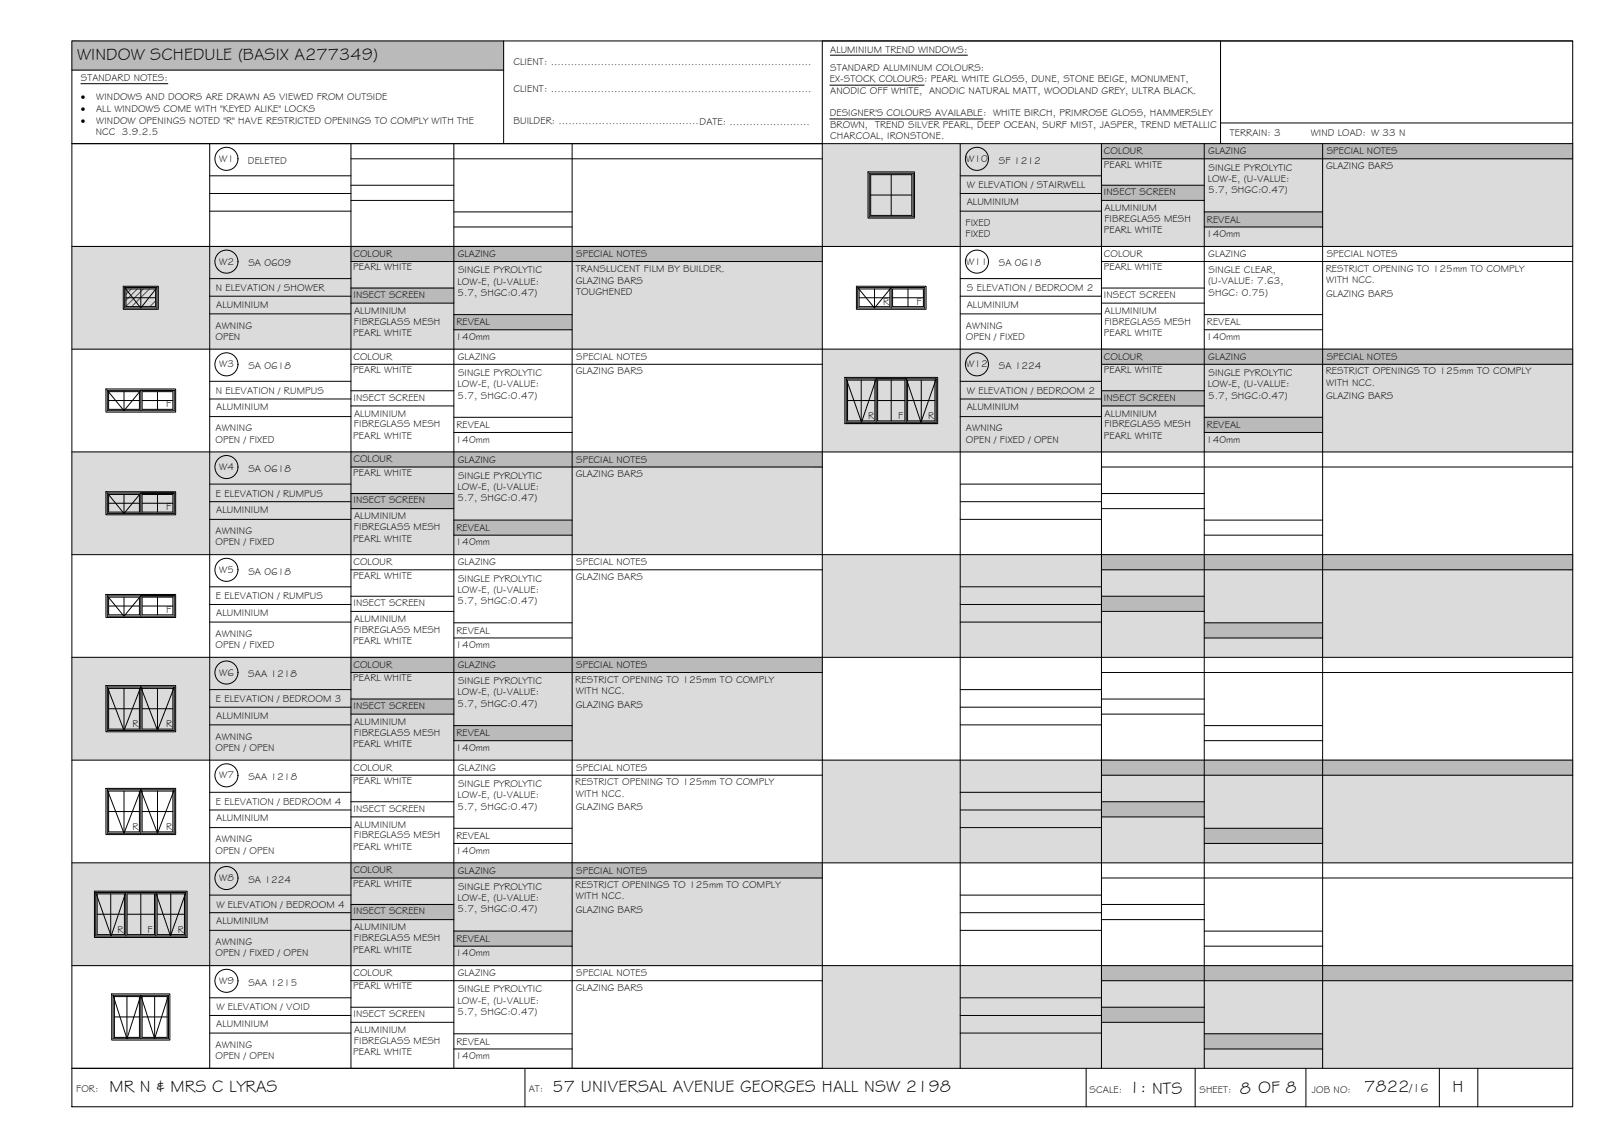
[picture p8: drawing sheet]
<svg xmlns="http://www.w3.org/2000/svg" width="420mm" height="297mm" viewBox="0 0 420 297" stroke-linecap="round" stroke-linejoin="round" font-family="sans-serif">
<!-- layer: WINDOW SCHEDULE HATCH -->
<g fill="#dbdbdb" stroke="#dbdbdb" stroke-width=".26">
<path d="M213.7 37.3l195 26.7v-26.7zM213.7 37.3l195 26.7h-195z"/>
<path d="M18.7 64l195 26.7v-26.7zM18.7 64l195 26.7h-195z"/>
<path d="M213.7 90.7l195 26.7v-26.7zM213.7 90.7l195 26.7h-195z"/>
<path d="M18.7 117.4l195 26.7v-26.7zM18.7 117.4l195 26.7h-195z"/>
<path d="M213.7 144.1l195 26.7v-26.7zM213.7 144.1l195 26.7h-195z"/>
<path d="M18.7 170.8l195 26.7v-26.7zM18.7 170.8l195 26.7h-195z"/>
<path d="M213.7 197.5l195 26.7v-26.7zM213.7 197.5l195 26.7h-195z"/>
<path d="M18.7 224.2l195 26.7v-26.7zM18.7 224.2l195 26.7h-195z"/>
<path d="M213.7 250.9l195 26.7v-26.7zM213.7 250.9l195 26.7h-195z"/>
</g>
<!-- layer: HATCH -->
<path d="M34.1 75.1l-1.4 1.4M35.7 75.1l-3 2.9M37.2 75.1l-4.5 4.5M38.8 75.1l-4.6 4.6M40.4 78.2l-1.5 1.5" fill="none" stroke="#545454" stroke-width=".26"/>
<!-- layer: WINDOW SCHEDULE HATCH -->
<g fill="#bababa" stroke="#bababa" stroke-width=".26">
<path d="M18.7 10.6l112.2 7.6v-7.6zM18.7 10.6l112.2 7.6h-112.2z"/>
<path d="M286.2 37.3l122.5 4v-4zM286.2 37.3l122.5 4h-122.5z"/>
<path d="M286.2 48.1l26.7 4v-4zM286.2 48.1l26.7 4h-26.7z"/>
<path d="M312.9 55.1l30.8 3.9v-3.9zM312.9 55.1l30.8 3.9h-30.8z"/>
<path d="M91.2 64l122.5 4v-4zM91.2 64l122.5 4h-122.5z"/>
<path d="M91.2 74.9l26.7 3.9v-3.9zM91.2 74.9l26.7 3.9h-26.7z"/>
<path d="M117.9 81.8l30.8 3.9v-3.9zM117.9 81.8l30.8 3.9h-30.8z"/>
<path d="M286.2 90.7l122.5 4v-4zM286.2 90.7l122.5 4h-122.5z"/>
<path d="M286.2 101.6l26.7 3.9v-3.9zM286.2 101.6l26.7 3.9h-26.7z"/>
<path d="M312.9 108.5l30.8 3.9v-3.9zM312.9 108.5l30.8 3.9h-30.8z"/>
<path d="M91.2 117.4l122.5 4v-4zM91.2 117.4l122.5 4h-122.5z"/>
<path d="M91.2 128.3l26.7 3.9v-3.9zM91.2 128.3l26.7 3.9h-26.7z"/>
<path d="M117.9 135.2l30.8 3.9v-3.9zM117.9 135.2l30.8 3.9h-30.8z"/>
<path d="M286.2 144.1l122.5 4v-4zM286.2 144.1l122.5 4h-122.5z"/>
<path d="M286.2 155l26.7 3.9v-3.9zM286.2 155l26.7 3.9h-26.7z"/>
<path d="M312.9 161.9l30.8 3.9v-3.9zM312.9 161.9l30.8 3.9h-30.8z"/>
<path d="M91.2 170.8l122.5 4v-4zM91.2 170.8l122.5 4h-122.5z"/>
<path d="M91.2 181.6l26.7 4v-4zM91.2 181.6l26.7 4h-26.7z"/>
<path d="M117.9 188.6l30.8 3.9v-3.9zM117.9 188.6l30.8 3.9h-30.8z"/>
<path d="M286.2 197.5l122.5 4v-4zM286.2 197.5l122.5 4h-122.5z"/>
<path d="M286.2 208.4l26.7 3.9v-3.9zM286.2 208.4l26.7 3.9h-26.7z"/>
<path d="M312.9 215.3l30.8 3.9v-3.9zM312.9 215.3l30.8 3.9h-30.8z"/>
<path d="M91.2 224.2l122.5 4v-4zM91.2 224.2l122.5 4h-122.5z"/>
<path d="M91.2 235l26.7 4v-4zM91.2 235l26.7 4h-26.7z"/>
<path d="M117.9 242l30.8 3.9v-3.9zM117.9 242l30.8 3.9h-30.8z"/>
<path d="M286.2 250.9l122.5 4v-4zM286.2 250.9l122.5 4h-122.5z"/>
<path d="M286.2 261.8l26.7 3.9v-3.9zM286.2 261.8l26.7 3.9h-26.7z"/>
<path d="M312.9 268.7l30.8 3.9v-3.9zM312.9 268.7l30.8 3.9h-30.8z"/>
</g>
<!-- layer: BORDER -->
<g fill="none" stroke="#000" stroke-width=".26">
<path d="M18.7 10.6h390v277h-390zM18.7 18.2h112.2M130.9 10.6v26.7M317.1 10.6v26.7M408.7 10.6h-195v267M18.7 37.3h390M54.5 37.3v240.3M91.2 37.3v240.3M117.9 37.3v240.3M148.7 37.3v240.3M249.5 37.3v240.3M286.2 37.3v240.3"/>
<path d="M312.9 37.3v240.3M317.1 32h91.6M343.7 37.3v240.3M54.5 45.7h36.7M54.5 50.3h36.7M54.5 54.9h36.7M91.2 41.3h122.5M91.2 48.1h26.7M91.2 52.1h26.7M117.9 55.1h30.8M117.9 59h30.8M249.5 45.7h36.7"/>
<path d="M249.5 50.3h36.7M249.5 54.9h36.7M286.2 41.3h122.5M286.2 48.1h26.7M286.2 52.1h26.7M312.9 55.1h30.8M312.9 59h30.8M18.7 64h390M54.5 72.4h36.7M54.5 77h36.7M91.2 68h122.5M91.2 74.9h26.7"/>
<path d="M91.2 78.8h26.7M249.5 72.4h36.7M249.5 77h36.7M286.2 68h122.5M286.2 74.9h26.7M286.2 78.8h26.7M18.7 90.7h390M54.5 81.6h36.7M54.5 99.1h36.7M91.2 94.7h122.5M117.9 81.8h30.8M117.9 85.7h30.8"/>
<path d="M249.5 81.6h36.7M249.5 99.1h36.7M286.2 94.7h122.5M312.9 81.8h30.8M312.9 85.7h30.8M18.7 117.4h390M54.5 103.7h36.7M54.5 108.3h36.7M91.2 101.6h26.7M91.2 105.5h26.7M117.9 108.5h30.8M117.9 112.4h30.8"/>
<path d="M249.5 103.7h36.7M249.5 108.3h36.7M286.2 101.6h26.7M286.2 105.5h26.7M312.9 108.5h30.8M312.9 112.4h30.8M54.5 125.8h36.7M54.5 130.4h36.7M54.5 135h36.7M91.2 121.4h122.5M91.2 128.3h26.7M91.2 132.2h26.7"/>
<path d="M117.9 135.2h30.8M117.9 139.1h30.8M249.5 125.8h36.7M249.5 130.4h36.7M249.5 135h36.7M286.2 121.4h122.5M286.2 128.3h26.7M286.2 132.2h26.7M312.9 135.2h30.8M312.9 139.1h30.8M18.7 144.1h390M54.5 152.5h36.7"/>
<path d="M54.5 157.1h36.7M91.2 148.1h122.5M91.2 155h26.7M91.2 158.9h26.7M249.5 152.5h36.7M249.5 157.1h36.7M286.2 148.1h122.5M286.2 155h26.7M286.2 158.9h26.7M18.7 170.8h390M54.5 161.7h36.7M54.5 179.2h36.7"/>
<path d="M91.2 174.8h122.5M117.9 161.9h30.8M117.9 165.8h30.8M249.5 161.7h36.7M249.5 179.2h36.7M286.2 174.8h122.5M312.9 161.9h30.8M312.9 165.8h30.8M18.7 197.5h390M54.5 183.8h36.7M54.5 188.4h36.7M91.2 181.7h26.7"/>
<path d="M91.2 185.6h26.7M117.9 188.6h30.8M117.9 192.5h30.8M249.5 183.8h36.7M249.5 188.4h36.7M286.2 181.7h26.7M286.2 185.6h26.7M312.9 188.6h30.8M312.9 192.5h30.8M54.5 205.9h36.7M54.5 210.5h36.7M54.5 215.1h36.7"/>
<path d="M91.2 201.5h122.5M91.2 208.4h26.7M91.2 212.3h26.7M117.9 215.3h30.8M117.9 219.2h30.8M249.5 205.9h36.7M249.5 210.5h36.7M249.5 215.1h36.7M286.2 201.5h122.5M286.2 208.4h26.7M286.2 212.3h26.7M312.9 215.3h30.8"/>
<path d="M312.9 219.2h30.8M18.7 224.2h390M54.5 232.6h36.7M54.5 237.2h36.7M91.2 228.2h122.5M91.2 235h26.7M91.2 239h26.7M249.5 232.6h36.7M249.5 237.2h36.7M286.2 228.2h122.5M286.2 235h26.7M286.2 239h26.7"/>
<path d="M18.7 250.9h390M54.5 241.8h36.7M54.5 259.3h36.7M91.2 254.9h122.5M117.9 242h30.8M117.9 245.9h30.8M249.5 241.8h36.7M249.5 259.3h36.7M286.2 254.9h122.5M312.9 242h30.8M312.9 245.9h30.8M18.7 277.6h390"/>
<path d="M54.5 263.9h36.7M54.5 268.5h36.7M91.2 261.8h26.7M91.2 265.7h26.7M117.9 268.7h30.8M117.9 272.6h30.8M136.4 277.6v10M249.5 263.9h36.7M249.5 268.5h36.7M282.2 277.6v10M286.2 261.8h26.7M286.2 265.7h26.7"/>
<path d="M310.5 277.6v10M312.9 268.7h30.8M312.9 272.6h30.8M339.3 277.6v10M374 277.6v10M384 277.6v10"/>
</g>
<!-- layer: TEXT -->
<path d="M215.7 14.3h35.7M21 21.8h22.6M215.6 30.9h39.8M215.6 22.1h24.5" fill="none" stroke="#000" stroke-width=".26"/>
<!-- layer: WINDOWS -->
<g fill="none" stroke="#000" stroke-width=".26">
<path d="M225.9 45h11.4v11.3h-11.4zM226.2 45.4h10.7v10.6h-10.7zM226.2 50.7h10.7M231.6 45.4v10.6M32.4 74.7l4.2 5.3 4.2-5.3M32.4 74.7h8.4M32.4 74.7v5.3h8.4v-5.3M32.7 75.1h7.7v4.6h-7.7zM32.7 77.4h7.7M36.6 75.1v4.6M222.9 74.7h17.4h-8.7M222.9 74.7l4.3 5.3 4.4-5.3"/>
<path d="M222.9 74.7v5.3h17.4v-5.3M223.2 75.1h8v4.6h-8zM223.2 77.4h8M227.2 75.1v4.6M231.6 74.7v5.3M231.9 75.1h8v4.6h-8zM231.9 77.4h8M235.9 75.1v4.6M219.9 98.4l4 11.3 3.8-11.3M219.9 98.4h23.4l-4 11.3-3.8-11.3M219.9 98.4v11.3h23.4v-11.3M220.2 98.8h7.1v10.6h-7.1z"/>
<path d="M223.8 98.8v10.6M227.7 98.4h7.8M227.7 98.4v11.3M228 98.8h7.1v10.6h-7.1zM231.6 98.8v10.6M235.5 98.4v11.3M235.8 98.8h7.1v10.6h-7.1zM239.4 98.8v10.6M27.9 101.4h17.4h-8.7M27.9 101.4l4.3 5.3 4.4-5.3M27.9 101.4v5.3h17.4v-5.3M28.2 101.8h8v4.6h-8z"/>
<path d="M28.2 104.1h8M32.2 101.8v4.6M36.6 101.4v5.3M36.9 101.8h8v4.6h-8zM36.9 104.1h8M40.9 101.8v4.6M220.2 104.1h7.1M228 104.1h7.1M235.8 104.1h7.1M27.9 128.1h17.4h-8.7M27.9 128.1l4.3 5.3 4.4-5.3M27.9 128.1v5.3h17.4v-5.3"/>
<path d="M28.2 128.5h8v4.6h-8zM28.2 130.8h8M32.2 128.5v4.6M36.6 128.1v5.3M36.9 128.5h8v4.6h-8zM36.9 130.8h8M40.9 128.5v4.6M27.9 154.8h17.4h-8.7M27.9 154.8l4.3 5.3 4.4-5.3M27.9 154.8v5.3h17.4v-5.3M28.2 155.2h8v4.6h-8zM28.2 157.5h8"/>
<path d="M32.2 155.2v4.6M36.6 154.8v5.3M36.9 155.2h8v4.6h-8zM36.9 157.5h8M40.9 155.2v4.6M27.9 178.5h17.4l-4.4 11.3-4.3-11.3M27.9 178.5l4.3 11.3 4.4-11.3M27.9 178.5v11.3h17.4v-11.3M28.2 178.9h8v10.6h-8zM32.2 178.9v10.6M36.6 178.5v11.3M36.9 178.9h8v10.6h-8z"/>
<path d="M40.9 178.9v10.6M28.2 184.2h8M36.9 184.2h8M27.9 205.2h17.4l-4.4 11.3-4.3-11.3M27.9 205.2l4.3 11.3 4.4-11.3M27.9 205.2v11.3h17.4v-11.3M28.2 205.6h8v10.6h-8zM28.2 210.9h8M32.2 205.6v10.6M36.6 205.2v11.3M36.9 205.6h8v10.6h-8zM36.9 210.9h8"/>
<path d="M40.9 205.6v10.6M24.9 231.9l4 11.3 3.8-11.3M24.9 231.9h23.4l-4 11.3-3.8-11.3M24.9 231.9v11.3h23.4v-11.3M25.2 232.3h7.1v10.6h-7.1zM25.2 237.6h7.1M28.8 232.3v10.6M32.7 231.9h7.8M32.7 231.9v11.3M33 232.3h7.1v10.6h-7.1zM33 237.6h7.1M36.6 232.3v10.6"/>
<path d="M40.5 231.9v11.3M40.8 232.3h7.1v10.6h-7.1zM40.8 237.6h7.1M44.4 232.3v10.6M29.4 258.6h14.4l-3.6 11.3-3.6-11.3M29.4 258.6l3.6 11.4 3.6-11.4M29.4 258.6v11.3h14.4v-11.3M29.7 259h6.5v10.6h-6.5zM33 259v10.6M36.6 258.6v11.3M36.9 259h6.5v10.6h-6.5zM40.2 259v10.6"/>
<path d="M29.7 264.3h6.5M36.9 264.3h6.5"/>
<circle cx="58.8" cy="41.3" r="3"/>
<circle cx="253.8" cy="41.3" r="3"/>
<circle cx="58.8" cy="68" r="3"/>
<circle cx="253.8" cy="68" r="3"/>
<circle cx="58.8" cy="94.7" r="3"/>
<circle cx="253.8" cy="94.7" r="3"/>
<circle cx="58.8" cy="121.4" r="3"/>
<circle cx="58.8" cy="148.1" r="3"/>
<circle cx="58.8" cy="174.8" r="3"/>
<circle cx="58.8" cy="201.5" r="3"/>
<circle cx="58.8" cy="228.2" r="3"/>
<circle cx="58.8" cy="254.9" r="3"/>
</g>
<!-- layer: NEWWORK -->
<g fill="none" stroke="#000" stroke-width=".26">
<path d="M225.5 44.7h12.1v12h-12.1zM32 74.4h9.1v6h-9.1zM222.5 74.4h18.1v6h-18.1zM219.5 98.1h24.1v12h-24.1zM27.5 101.1h18.1v6h-18.1zM219.5 110.1h24.1M27.5 127.8h18.1v6h-18.1zM27.5 154.5h18.1v6h-18.1zM27.5 178.2h18.1v12h-18.1zM27.5 204.9h18.1v12h-18.1zM24.5 231.6h24.1v12h-24.1zM24.5 243.6h24.1"/>
<path d="M29 258.3h15.1v12h-15.1z"/>
</g>
<g font-size="4.5">
<text x="20" y="15.6">WINDOW SCHEDULE (BASIX A277349)</text>
<text x="28.5" y="283.7">MR N &amp; MRS C LYRAS</text>
<text x="143.6" y="283.7">57 UNIVERSAL AVENUE GEORGES HALL NSW 2198</text>
<text x="293.4" y="284">1: NTS</text>
<text x="322.2" y="284.2">8 OF 8</text>
<text x="354.5" y="283.8">7822</text>
<text x="377.4" y="283.8">H</text>
</g>
<text font-size="3.2" x="366.3" y="283.8">/16</text>
<g font-size="2.6">
<text x="133.4" y="16.9">CLIENT: ..............................................................................</text>
<text x="215.7" y="13.6">ALUMINIUM TREND WINDOWS:</text>
<text x="21" y="21.1">STANDARD NOTES:</text>
<text x="215.6" y="21.4">EX-STOCK COLOURS: PEARL WHITE GLOSS, DUNE, STONE BEIGE, MONUMENT,</text>
<text x="215.7" y="18.5">STANDARD ALUMINUM COLOURS:</text>
<text x="21" y="26.1">·</text>
<text x="21" y="29.1">·</text>
<text x="25" y="29.1">ALL WINDOWS COME WITH &quot;KEYED ALIKE&quot; LOCKS</text>
<text x="25" y="26.1">WINDOWS AND DOORS ARE DRAWN AS VIEWED FROM OUTSIDE</text>
<text x="133.4" y="24">CLIENT: ..............................................................................</text>
<text x="215.7" y="24.4">ANODIC OFF WHITE, ANODIC NATURAL MATT, WOODLAND GREY, ULTRA BLACK.</text>
<text x="21" y="32.1">·</text>
<text x="24.9" y="35.1">NCC 3.9.2.5</text>
<text x="25" y="32.1">WINDOW OPENINGS NOTED &quot;R&quot; HAVE RESTRICTED OPENINGS TO COMPLY WITH THE</text>
<text x="133.4" y="32.3">BUILDER: ..........................................DATE: ........................</text>
<text x="215.6" y="30.2">DESIGNER'S COLOURS AVAILABLE: WHITE BIRCH, PRIMROSE GLOSS, HAMMERSLEY</text>
<text x="215.7" y="33.2">BROWN, TREND SILVER PEARL, DEEP OCEAN, SURF MIST, JASPER, TREND METALLIC</text>
<text x="319.6" y="35.4">TERRAIN: 3</text>
<text x="340.6" y="35.4">WIND LOAD: W 33 N</text>
<text x="215.7" y="36.1">CHARCOAL, IRONSTONE.</text>
<text x="286.8" y="40.1">COLOUR</text>
<text x="314" y="40.1">GLAZING</text>
<text x="344.7" y="40.1">SPECIAL NOTES</text>
<text x="57" y="42.1">W1</text>
<text x="64.4" y="42.5">DELETED</text>
<text x="251.1" y="42.1">W10</text>
<text x="259.5" y="42.6">SF 1212</text>
<text x="286.8" y="43.5">PEARL WHITE</text>
<text x="313.9" y="47.2">LOW-E, (U-VALUE:</text>
<text x="314" y="44.3">SINGLE PYROLYTIC</text>
<text x="344.6" y="43.9">GLAZING BARS</text>
<text x="251.2" y="49">W ELEVATION / STAIRWELL</text>
<text x="251.2" y="53.2">ALUMINIUM</text>
<text x="286.9" y="50.7">INSECT SCREEN</text>
<text x="313.9" y="50.2">5.7, SHGC:0.47)</text>
<text x="250.9" y="58.8">FIXED</text>
<text x="287" y="57.7">FIBREGLASS MESH</text>
<text x="287" y="54.9">ALUMINIUM</text>
<text x="313.6" y="57.9">REVEAL</text>
<text x="250.9" y="61.7">FIXED</text>
<text x="286.8" y="60.7">PEARL WHITE</text>
<text x="313.4" y="61.7">140mm</text>
<text x="57" y="68.8">W2</text>
<text x="64.5" y="69.3">SA 0609</text>
<text x="91.8" y="70.2">PEARL WHITE</text>
<text x="91.8" y="66.8">COLOUR</text>
<text x="119" y="66.9">GLAZING</text>
<text x="119" y="71">SINGLE PYROLYTIC</text>
<text x="149.6" y="70.6">TRANSLUCENT FILM BY BUILDER.</text>
<text x="149.7" y="66.9">SPECIAL NOTES</text>
<text x="251.1" y="68.8">W11</text>
<text x="259.5" y="69.3">SA 0618</text>
<text x="286.8" y="70.2">PEARL WHITE</text>
<text x="286.8" y="66.8">COLOUR</text>
<text x="314" y="66.9">GLAZING</text>
<text x="314" y="71">SINGLE CLEAR,</text>
<text x="344.5" y="70.6">RESTRICT OPENING TO 125mm TO COMPLY</text>
<text x="344.7" y="66.9">SPECIAL NOTES</text>
<text x="56.1" y="75.7">N ELEVATION / SHOWER</text>
<text x="91.8" y="77.4">INSECT SCREEN</text>
<text x="118.9" y="73.9">LOW-E, (U-VALUE:</text>
<text x="118.9" y="76.9">5.7, SHGC:0.47)</text>
<text x="149.6" y="73.8">GLAZING BARS</text>
<text x="149.7" y="76.8">TOUGHENED</text>
<text x="251.2" y="75.7">S ELEVATION / BEDROOM 2</text>
<text x="286.9" y="77.4">INSECT SCREEN</text>
<text x="313.9" y="73.9">(U-VALUE: 7.63,</text>
<text x="314" y="76.9">SHGC: 0.75)</text>
<text x="344.6" y="77.1">GLAZING BARS</text>
<text x="344.6" y="73.5">WITH NCC.</text>
<text x="56.2" y="79.9">ALUMINIUM</text>
<text x="92" y="81.6">ALUMINIUM</text>
<text x="229.5" y="79.2">R</text>
<text x="238.2" y="79.2">F</text>
<text x="251.2" y="79.9">ALUMINIUM</text>
<text x="287" y="81.6">ALUMINIUM</text>
<text x="56" y="88.4">OPEN</text>
<text x="56" y="85.5">AWNING</text>
<text x="91.8" y="87.4">PEARL WHITE</text>
<text x="92" y="84.4">FIBREGLASS MESH</text>
<text x="118.4" y="88.3">140mm</text>
<text x="118.6" y="84.6">REVEAL</text>
<text x="251" y="88.3">OPEN / FIXED</text>
<text x="251" y="85.4">AWNING</text>
<text x="286.8" y="87.4">PEARL WHITE</text>
<text x="287" y="84.4">FIBREGLASS MESH</text>
<text x="313.4" y="88.3">140mm</text>
<text x="313.6" y="84.6">REVEAL</text>
<text x="57" y="95.5">W3</text>
<text x="64.5" y="96">SA 0618</text>
<text x="91.8" y="93.5">COLOUR</text>
<text x="119" y="93.5">GLAZING</text>
<text x="149.7" y="93.5">SPECIAL NOTES</text>
<text x="251.1" y="95.5">W12</text>
<text x="259.5" y="96">SA 1224</text>
<text x="286.8" y="93.5">COLOUR</text>
<text x="314" y="93.5">GLAZING</text>
<text x="344.7" y="93.5">SPECIAL NOTES</text>
<text x="91.8" y="96.9">PEARL WHITE</text>
<text x="118.9" y="100.6">LOW-E, (U-VALUE:</text>
<text x="119" y="97.7">SINGLE PYROLYTIC</text>
<text x="149.6" y="97.3">GLAZING BARS</text>
<text x="286.8" y="96.9">PEARL WHITE</text>
<text x="313.9" y="100.6">LOW-E, (U-VALUE:</text>
<text x="314" y="97.7">SINGLE PYROLYTIC</text>
<text x="344.5" y="97.3">RESTRICT OPENINGS TO 125mm TO COMPLY</text>
<text x="344.6" y="100.2">WITH NCC.</text>
<text x="43.2" y="105.9">F</text>
<text x="56.1" y="102.4">N ELEVATION / RUMPUS</text>
<text x="56.2" y="106.7">ALUMINIUM</text>
<text x="91.8" y="104.1">INSECT SCREEN</text>
<text x="118.9" y="103.6">5.7, SHGC:0.47)</text>
<text x="251.2" y="102.4">W ELEVATION / BEDROOM 2</text>
<text x="251.2" y="106.7">ALUMINIUM</text>
<text x="286.9" y="104.1">INSECT SCREEN</text>
<text x="313.9" y="103.6">5.7, SHGC:0.47)</text>
<text x="344.6" y="103.8">GLAZING BARS</text>
<text x="56" y="112.1">AWNING</text>
<text x="92" y="111.1">FIBREGLASS MESH</text>
<text x="92" y="108.3">ALUMINIUM</text>
<text x="118.6" y="111.3">REVEAL</text>
<text x="225.6" y="108.9">R</text>
<text x="233.4" y="108.9">F</text>
<text x="241.2" y="108.9">R</text>
<text x="251" y="112.1">AWNING</text>
<text x="287" y="111.1">FIBREGLASS MESH</text>
<text x="287" y="108.3">ALUMINIUM</text>
<text x="313.6" y="111.3">REVEAL</text>
<text x="56" y="115">OPEN / FIXED</text>
<text x="91.8" y="114.1">PEARL WHITE</text>
<text x="118.4" y="115">140mm</text>
<text x="251" y="115">OPEN / FIXED / OPEN</text>
<text x="286.8" y="114.1">PEARL WHITE</text>
<text x="313.4" y="115">140mm</text>
<text x="57" y="122.2">W4</text>
<text x="64.5" y="122.7">SA 0618</text>
<text x="91.8" y="123.6">PEARL WHITE</text>
<text x="91.8" y="120.2">COLOUR</text>
<text x="119" y="120.3">GLAZING</text>
<text x="119" y="124.4">SINGLE PYROLYTIC</text>
<text x="149.6" y="124">GLAZING BARS</text>
<text x="149.7" y="120.3">SPECIAL NOTES</text>
<text x="56.1" y="129.1">E ELEVATION / RUMPUS</text>
<text x="91.8" y="130.8">INSECT SCREEN</text>
<text x="118.9" y="127.4">LOW-E, (U-VALUE:</text>
<text x="118.9" y="130.3">5.7, SHGC:0.47)</text>
<text x="43.2" y="132.6">F</text>
<text x="56.2" y="133.3">ALUMINIUM</text>
<text x="92" y="137.8">FIBREGLASS MESH</text>
<text x="92" y="135">ALUMINIUM</text>
<text x="118.6" y="138">REVEAL</text>
<text x="56" y="141.7">OPEN / FIXED</text>
<text x="56" y="138.8">AWNING</text>
<text x="91.8" y="140.8">PEARL WHITE</text>
<text x="118.4" y="141.7">140mm</text>
<text x="57" y="148.9">W5</text>
<text x="64.5" y="149.4">SA 0618</text>
<text x="91.8" y="146.9">COLOUR</text>
<text x="119" y="147">GLAZING</text>
<text x="149.7" y="147">SPECIAL NOTES</text>
<text x="56.1" y="155.8">E ELEVATION / RUMPUS</text>
<text x="91.8" y="150.3">PEARL WHITE</text>
<text x="118.9" y="154">LOW-E, (U-VALUE:</text>
<text x="119" y="151.1">SINGLE PYROLYTIC</text>
<text x="149.6" y="150.7">GLAZING BARS</text>
<text x="43.2" y="159.3">F</text>
<text x="56.2" y="160">ALUMINIUM</text>
<text x="91.8" y="157.5">INSECT SCREEN</text>
<text x="92" y="161.7">ALUMINIUM</text>
<text x="118.9" y="157">5.7, SHGC:0.47)</text>
<text x="56" y="165.5">AWNING</text>
<text x="91.8" y="167.5">PEARL WHITE</text>
<text x="92" y="164.5">FIBREGLASS MESH</text>
<text x="118.6" y="164.7">REVEAL</text>
<text x="56" y="168.4">OPEN / FIXED</text>
<text x="91.8" y="173.6">COLOUR</text>
<text x="118.4" y="168.4">140mm</text>
<text x="119" y="173.6">GLAZING</text>
<text x="149.7" y="173.7">SPECIAL NOTES</text>
<text x="57" y="175.6">W6</text>
<text x="64.5" y="176.1">SAA 1218</text>
<text x="91.8" y="177">PEARL WHITE</text>
<text x="119" y="177.8">SINGLE PYROLYTIC</text>
<text x="149.5" y="177.4">RESTRICT OPENING TO 125mm TO COMPLY</text>
<text x="56.1" y="182.5">E ELEVATION / BEDROOM 3</text>
<text x="91.8" y="184.2">INSECT SCREEN</text>
<text x="118.9" y="180.7">LOW-E, (U-VALUE:</text>
<text x="118.9" y="183.7">5.7, SHGC:0.47)</text>
<text x="149.6" y="183.9">GLAZING BARS</text>
<text x="149.6" y="180.3">WITH NCC.</text>
<text x="34.5" y="188.9">R</text>
<text x="43.2" y="188.9">R</text>
<text x="56.2" y="186.7">ALUMINIUM</text>
<text x="92" y="191.2">FIBREGLASS MESH</text>
<text x="92" y="188.4">ALUMINIUM</text>
<text x="118.6" y="191.4">REVEAL</text>
<text x="56" y="195.1">OPEN / OPEN</text>
<text x="56" y="192.2">AWNING</text>
<text x="91.8" y="194.2">PEARL WHITE</text>
<text x="118.4" y="195.1">140mm</text>
<text x="57" y="202.3">W7</text>
<text x="64.5" y="202.7">SAA 1218</text>
<text x="91.8" y="203.7">PEARL WHITE</text>
<text x="91.8" y="200.3">COLOUR</text>
<text x="119" y="200.4">GLAZING</text>
<text x="149.7" y="200.4">SPECIAL NOTES</text>
<text x="56.1" y="209.2">E ELEVATION / BEDROOM 4</text>
<text x="118.9" y="207.4">LOW-E, (U-VALUE:</text>
<text x="119" y="204.5">SINGLE PYROLYTIC</text>
<text x="149.5" y="204.1">RESTRICT OPENING TO 125mm TO COMPLY</text>
<text x="149.6" y="207">WITH NCC.</text>
<text x="34.5" y="215.6">R</text>
<text x="43.2" y="215.6">R</text>
<text x="56.2" y="213.4">ALUMINIUM</text>
<text x="91.8" y="210.9">INSECT SCREEN</text>
<text x="92" y="215.1">ALUMINIUM</text>
<text x="118.9" y="210.4">5.7, SHGC:0.47)</text>
<text x="149.6" y="210.6">GLAZING BARS</text>
<text x="56" y="221.8">OPEN / OPEN</text>
<text x="56" y="218.9">AWNING</text>
<text x="91.8" y="220.9">PEARL WHITE</text>
<text x="92" y="217.9">FIBREGLASS MESH</text>
<text x="118.4" y="221.8">140mm</text>
<text x="118.6" y="218.1">REVEAL</text>
<text x="91.8" y="227">COLOUR</text>
<text x="119" y="227">GLAZING</text>
<text x="149.7" y="227.1">SPECIAL NOTES</text>
<text x="57" y="229">W8</text>
<text x="64.5" y="229.5">SA 1224</text>
<text x="91.8" y="230.4">PEARL WHITE</text>
<text x="119" y="231.2">SINGLE PYROLYTIC</text>
<text x="149.5" y="230.8">RESTRICT OPENINGS TO 125mm TO COMPLY</text>
<text x="149.6" y="233.7">WITH NCC.</text>
<text x="56.2" y="235.9">W ELEVATION / BEDROOM 4</text>
<text x="91.8" y="237.6">INSECT SCREEN</text>
<text x="118.9" y="234.1">LOW-E, (U-VALUE:</text>
<text x="118.9" y="237.1">5.7, SHGC:0.47)</text>
<text x="149.6" y="237.3">GLAZING BARS</text>
<text x="30.6" y="242.4">R</text>
<text x="38.4" y="242.4">F</text>
<text x="46.2" y="242.4">R</text>
<text x="56" y="245.6">AWNING</text>
<text x="56.2" y="240.1">ALUMINIUM</text>
<text x="92" y="244.6">FIBREGLASS MESH</text>
<text x="92" y="241.8">ALUMINIUM</text>
<text x="118.6" y="244.8">REVEAL</text>
<text x="56" y="248.5">OPEN / FIXED / OPEN</text>
<text x="91.8" y="247.6">PEARL WHITE</text>
<text x="118.4" y="248.6">140mm</text>
<text x="57" y="255.7">W9</text>
<text x="64.5" y="256.2">SAA 1215</text>
<text x="91.8" y="257.1">PEARL WHITE</text>
<text x="91.8" y="253.7">COLOUR</text>
<text x="119" y="253.8">GLAZING</text>
<text x="119" y="257.9">SINGLE PYROLYTIC</text>
<text x="149.6" y="257.5">GLAZING BARS</text>
<text x="149.7" y="253.8">SPECIAL NOTES</text>
<text x="56.2" y="262.6">W ELEVATION / VOID</text>
<text x="118.9" y="260.9">LOW-E, (U-VALUE:</text>
<text x="118.9" y="263.8">5.7, SHGC:0.47)</text>
<text x="56.2" y="266.8">ALUMINIUM</text>
<text x="91.8" y="264.3">INSECT SCREEN</text>
<text x="92" y="268.5">ALUMINIUM</text>
<text x="56" y="275.2">OPEN / OPEN</text>
<text x="56" y="272.3">AWNING</text>
<text x="91.8" y="274.3">PEARL WHITE</text>
<text x="92" y="271.3">FIBREGLASS MESH</text>
<text x="118.4" y="275.2">140mm</text>
<text x="118.6" y="271.5">REVEAL</text>
<text x="19.8" y="283.8">FOR:</text>
<text x="137.4" y="283.7">AT:</text>
<text x="283.1" y="284">SCALE:</text>
<text x="311.7" y="284">SHEET:</text>
<text x="340.9" y="284">JOB NO:</text>
</g>
</svg>
